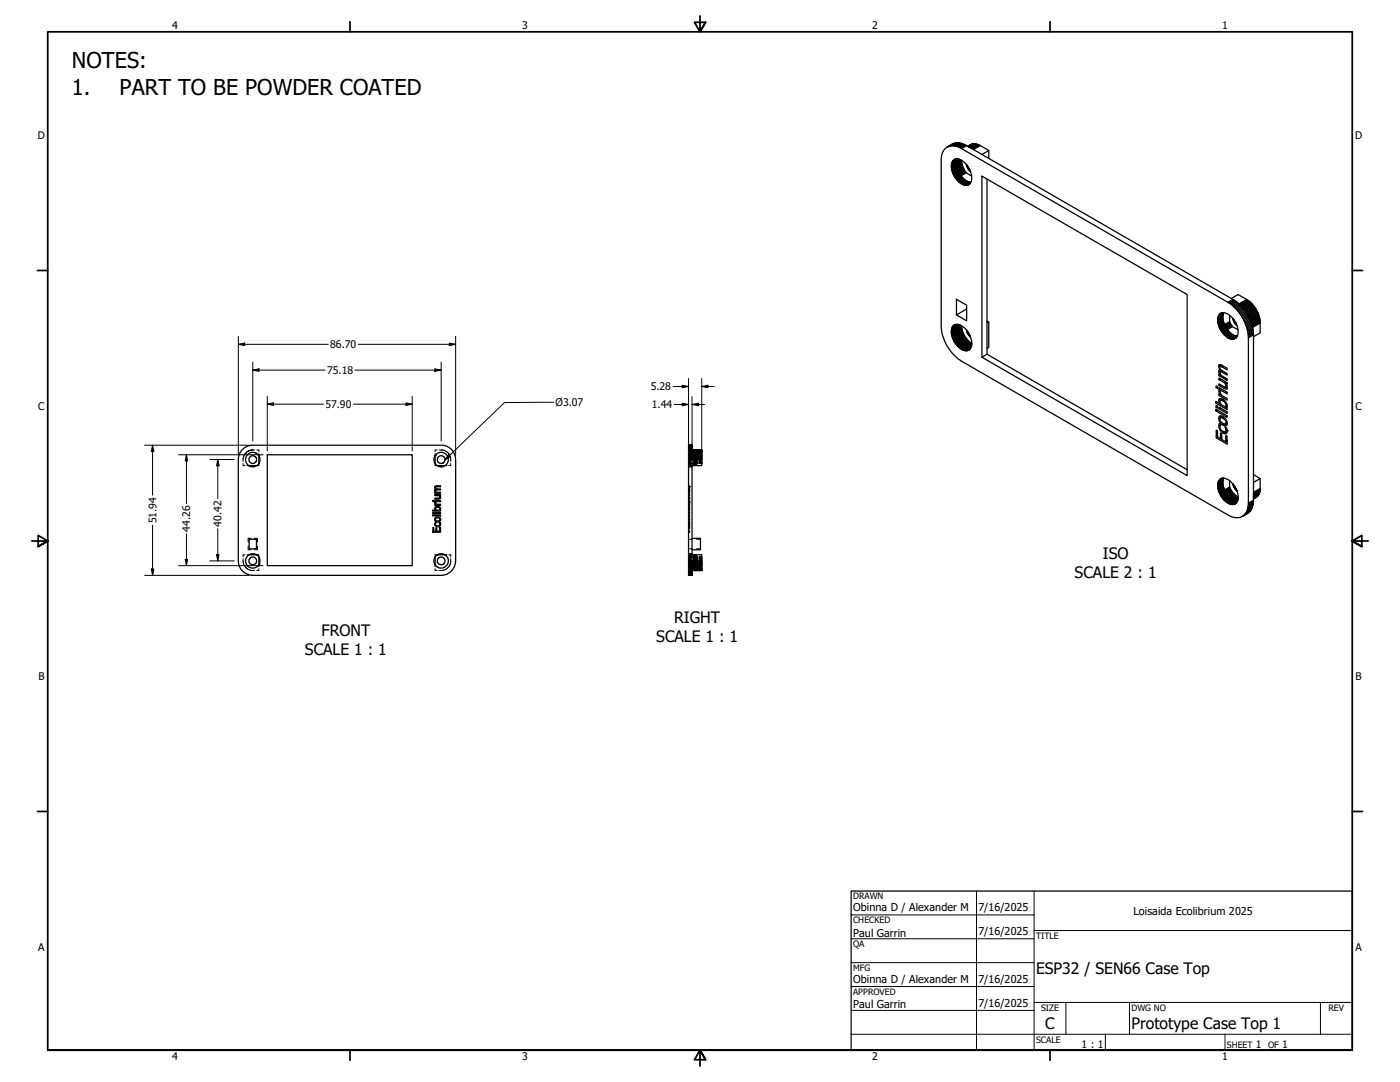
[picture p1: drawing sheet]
<svg xmlns="http://www.w3.org/2000/svg" width="559mm" height="432mm" viewBox="0 0 559 432" stroke-linecap="round" stroke-linejoin="round" font-family="sans-serif">
<!-- layer: Hidden (ANSI) -->
<g fill="#000">
<circle cx="100.6" cy="179.6" r=".19"/>
<circle cx="97.7" cy="181.2" r=".19"/>
<circle cx="97.9" cy="181" r=".19"/>
<circle cx="98" cy="180.9" r=".19"/>
<circle cx="99.3" cy="185.8" r=".19"/>
<circle cx="102.5" cy="185.8" r=".19"/>
<circle cx="103.3" cy="181.8" r=".19"/>
<circle cx="103.3" cy="185" r=".19"/>
<circle cx="103.3" cy="181.9" r=".19"/>
<circle cx="173.7" cy="181.8" r=".19"/>
<circle cx="173.7" cy="185" r=".19"/>
<circle cx="173.7" cy="181.9" r=".19"/>
<circle cx="177.7" cy="185.8" r=".19"/>
<circle cx="275.3" cy="194.2" r=".19"/>
<circle cx="277.7" cy="185.4" r=".19"/>
<circle cx="277.7" cy="182.6" r=".19"/>
<circle cx="277.7" cy="185" r=".19"/>
<circle cx="277.7" cy="183.9" r=".19"/>
<circle cx="277.7" cy="183.4" r=".19"/>
<circle cx="277.7" cy="183.3" r=".19"/>
<circle cx="277.7" cy="181.3" r=".19"/>
<circle cx="277.7" cy="181" r=".19"/>
<circle cx="277.7" cy="180.5" r=".19"/>
<circle cx="277.7" cy="185.6" r=".19"/>
<circle cx="277.7" cy="185.7" r=".19"/>
<circle cx="277.7" cy="185.2" r=".19"/>
<circle cx="277.7" cy="184.7" r=".19"/>
<circle cx="277.7" cy="183.8" r=".19"/>
<circle cx="277.7" cy="182.9" r=".19"/>
<circle cx="277.7" cy="182.7" r=".19"/>
<circle cx="277.7" cy="182.8" r=".19"/>
<circle cx="277.7" cy="182.4" r=".19"/>
<circle cx="277.7" cy="182" r=".19"/>
<circle cx="277.7" cy="181.9" r=".19"/>
<circle cx="277.7" cy="181.7" r=".19"/>
<circle cx="277.7" cy="181.5" r=".19"/>
<circle cx="277.7" cy="181.1" r=".19"/>
<circle cx="277.7" cy="180.8" r=".19"/>
<circle cx="277.7" cy="185.5" r=".19"/>
<circle cx="277.7" cy="184.5" r=".19"/>
<circle cx="277.7" cy="184.6" r=".19"/>
<circle cx="277.7" cy="183.6" r=".19"/>
<circle cx="277.7" cy="183.5" r=".19"/>
<circle cx="277.7" cy="183" r=".19"/>
<circle cx="277.7" cy="182.2" r=".19"/>
<circle cx="277.7" cy="182.1" r=".19"/>
<circle cx="277.7" cy="181.4" r=".19"/>
<circle cx="277.7" cy="180.9" r=".19"/>
<circle cx="277.7" cy="180.7" r=".19"/>
<circle cx="277.7" cy="180.6" r=".19"/>
<circle cx="277.7" cy="184.4" r=".19"/>
<circle cx="277.7" cy="183.1" r=".19"/>
<circle cx="275.3" cy="200.5" r=".19"/>
<circle cx="275.3" cy="204.9" r=".19"/>
<circle cx="275.3" cy="200.2" r=".19"/>
<circle cx="275.3" cy="204.5" r=".19"/>
<circle cx="99.3" cy="221.5" r=".19"/>
<circle cx="99.3" cy="221.4" r=".19"/>
<circle cx="102.4" cy="221.4" r=".19"/>
<circle cx="102.5" cy="221.4" r=".19"/>
<circle cx="102.6" cy="221.5" r=".19"/>
<circle cx="103.3" cy="225.5" r=".19"/>
<circle cx="103.3" cy="222.3" r=".19"/>
<circle cx="103.3" cy="225.4" r=".19"/>
<circle cx="173.7" cy="225.4" r=".19"/>
<circle cx="173.7" cy="222.3" r=".19"/>
<circle cx="174.4" cy="221.5" r=".19"/>
<circle cx="174.5" cy="221.4" r=".19"/>
<circle cx="177.6" cy="221.4" r=".19"/>
<circle cx="177.7" cy="221.4" r=".19"/>
<circle cx="177.7" cy="221.5" r=".19"/>
<circle cx="277.7" cy="226.6" r=".19"/>
<circle cx="277.7" cy="226.3" r=".19"/>
<circle cx="277.7" cy="225.9" r=".19"/>
<circle cx="277.7" cy="225.3" r=".19"/>
<circle cx="277.7" cy="224.7" r=".19"/>
<circle cx="277.7" cy="224.3" r=".19"/>
<circle cx="277.7" cy="222.6" r=".19"/>
<circle cx="277.7" cy="222.3" r=".19"/>
<circle cx="277.7" cy="226.7" r=".19"/>
<circle cx="277.7" cy="226.4" r=".19"/>
<circle cx="277.7" cy="226.2" r=".19"/>
<circle cx="277.7" cy="225.7" r=".19"/>
<circle cx="277.7" cy="225.4" r=".19"/>
<circle cx="277.7" cy="224.9" r=".19"/>
<circle cx="277.7" cy="224.6" r=".19"/>
<circle cx="277.7" cy="223.1" r=".19"/>
<circle cx="277.7" cy="222.8" r=".19"/>
<circle cx="277.7" cy="222.4" r=".19"/>
<circle cx="277.7" cy="222.2" r=".19"/>
<circle cx="277.7" cy="221.8" r=".19"/>
<circle cx="277.7" cy="221.9" r=".19"/>
<circle cx="277.7" cy="221.7" r=".19"/>
<circle cx="277.7" cy="221.4" r=".19"/>
<circle cx="277.7" cy="221.5" r=".19"/>
<circle cx="277.7" cy="226.5" r=".19"/>
<circle cx="277.7" cy="226.1" r=".19"/>
<circle cx="277.7" cy="225.5" r=".19"/>
<circle cx="277.7" cy="225.2" r=".19"/>
<circle cx="277.7" cy="224.8" r=".19"/>
<circle cx="277.7" cy="224.5" r=".19"/>
<circle cx="277.7" cy="224.1" r=".19"/>
<circle cx="277.7" cy="222.9" r=".19"/>
<circle cx="277.7" cy="222" r=".19"/>
<circle cx="277.7" cy="221.6" r=".19"/>
<circle cx="277.7" cy="224.2" r=".19"/>
<circle cx="277.7" cy="222.1" r=".19"/>
<circle cx="277.7" cy="225.6" r=".19"/>
</g>
<g fill="none" stroke="#000" stroke-width=".4">
<path d="M99.2 180h-.1M99.3 179.9h.1M99.9 179.7l-.5 .2M101.7 179.6h-1.7M102.5 179.6h.8v.7M174.5 179.6h-.8v.7M175.3 179.6h.8M176.2 179.6h.3M176.5 179.6h.5M177 179.7l.4 .1M177.5 179.8l.1 .1M177.7 179.9v.1"/>
<path d="M177.8 180l.3 .1M97 183.2v1M97 185v.8h.8M97.1 182.7v.1M97.1 182.9h.1M97.1 183v.1M97.2 182.5v.1M97.2 182.2v.1M97.2 182.4h.1M97.3 182.1h.1M97.4 181.7l-.1 .3M97.5 181.6v.1"/>
<path d="M97.7 181.3l-.2 .2M97.8 181.2h-.1M98 180.9l-.2 .2M98.1 180.8h-.1M98.6 185.8h.7M99 180l-.9 .7M99.1 180h.1M99.3 185.7v.1M99.3 185.8v.1M102.4 185.8v.1M102.5 185.8h.2M102.6 185.7v.1"/>
<path d="M103.3 185h.1M103.3 181v.7M103.3 185v.3M103.3 185.5l-.3 .3M173.7 181v.7M173.7 185.5l.2 .3M173.7 185v.3M174.2 185.8h.3M174.4 185.7l.1 .1M174.5 185.8v.1M177.6 185.8v.1M177.7 185.7l.7 .1"/>
<path d="M178.1 180.1l.2 .2M178.4 180.3v.1M178.5 180.4l.1 .1M178.6 180.5l.2 .2M178.9 180.8h.1M179 180.9l.1 .2M179.2 181.2h.1M179.3 181.3v.1M179.4 181.4l.1 .1M179.5 181.6l.2 .5M179.7 182.2l.1 .1M179.8 182.4h.1"/>
<path d="M179.8 182.5v.1M179.8 182.7l.1 .1M179.9 182.9h.1M179.9 183v.1M179.9 183.2v1M179.9 185v.8h-.8M274.8 180.6h1M274.8 180.7h1M274.8 197.4h.2M274.8 198.8h.2M274.8 199.2h.2M274.8 197.8h.2"/>
<path d="M274.8 199.8h.2M274.8 199.7h.2M274.8 193.9h.2M274.8 194.2h.2M274.8 195.3h.2M274.8 196.8h.2M274.8 196.5h.2M274.8 195.6h.2M274.8 195.5h.2M274.8 195.1h.2M274.8 185.9h.5M274.8 186h.5"/>
<path d="M274.8 186.1h.5M274.8 186.2h.5M274.8 186.3h.5M274.8 185h1M274.8 185.7h1M274.8 185.6h1M274.8 185.5h1M274.8 185.4h1M274.8 185.2h1M274.8 184.8h1M274.8 184.7h1M274.8 184.6h1"/>
<path d="M274.8 184.5h1M274.8 184.4h1M274.8 184.3h1M274.8 184.1h1M274.8 184h1M274.8 183.9h1M274.8 183.8h1M274.8 183.6h1M274.8 183.5h1M274.8 183.3h1M274.8 183.1h1M274.8 183h1"/>
<path d="M274.8 182.9h1M274.8 182.7h1M274.8 182.6h1M274.8 182.4h1M274.8 182.3h1M274.8 182.2h1M274.8 182h1M274.8 181.9h1M274.8 181.5h1.4M274.8 181.3h1M274.8 181.2h1M274.8 181.1h1"/>
<path d="M274.8 181h1M274.8 180.9h1M274.8 180.8h1M274.8 180.5h1M275.1 199.7l.2 .1M275.1 193.9l.2 .1M275.1 196.5l.2 .1M275.1 197.4l.2 .1M275.1 198.8v.4M275.1 197.8h.2M275.1 199.8h.2M275.1 194.2h.2"/>
<path d="M275.1 195.6h.2M275.1 195.5h.2M275.3 198.2v.4M275.3 195.5v.2M275.3 195l-.2 .3M275.3 194.3v.5M275.3 194.1v.1M275.3 195.4v.1M275.3 195.8v.3M275.3 196.3v.2M275.3 196.7l-.2 .1M275.3 197.7v.3"/>
<path d="M275.3 199.8v.1M275.8 181.8h.9M275.8 181.7h-1l.5 .1M275.8 185.9h.4M275.8 186h.4M275.8 186.1h.4M275.8 186.2h.4M275.8 186.3h.4M276.2 185h1.5M276.2 180.5h1.5M276.7 185.7l1 .1M276.7 181l1 .2"/>
<path d="M276.7 180.6l1 .1M276.7 180.7h1M276.7 185.6h1M276.7 185.4h1M276.7 185.2h1M276.7 184.6h1.8M276.7 184.4h1.8M276.7 184.3h1.8M276.7 183.9h1.8M276.7 183.8h1.8M276.7 183.5h1.8M276.7 183.3h1.8"/>
<path d="M276.7 183h1.8M276.7 182.9h1.8M276.7 182.7h1.8M276.7 182.6h1.8M276.7 182.3h1.8M276.7 182.2h1.8M276.7 182h1.8M276.7 181.9h1.8M276.7 181.7h1M276.7 181.5h1M276.7 181.3h1M276.7 181.2h1"/>
<path d="M276.7 181.1h1M276.7 180.9h1M277.2 181.8h.5M277.7 185.4l-1 .1M277.7 185.2v.2M277.7 185v.2M277.7 184.5v.5M277.7 183.9v.5M277.7 182.2v.2M277.7 181.7v.4h.8M277.7 181.5v.2M277.7 181.4v.1"/>
<path d="M277.7 181.2v.1M277.7 180.7l-1 .1M277.7 182.8h.8M277.7 183.2h.8M277.7 183.5h.8M277.7 184.2h.8M277.7 184.9h.8M278.5 182.5h-.8v1.3M278.5 184.8h-1.8M278.5 184.7h-1.8M278.5 184.5h-1.8M278.5 184.1h-1.8"/>
<path d="M278.5 184h-1.8M278.5 183.6h-1.8M278.5 183.1h-1.8M278.5 182.4h-1.8M279.3 184.8h.8M279.3 184.7h.8M279.3 184.6h.8M279.3 184.5h.8M279.3 184.4h.8M279.3 184.3h.8M279.3 184.1h.8M279.3 184h.8"/>
<path d="M279.3 183.9h.8M279.3 183.8h.8M279.3 183.6h.8M279.3 183.5h.8M279.3 183.3h.8M279.3 183.1h.8M279.3 183h.8M279.3 182.9h.8M279.3 182.7h.8M279.3 182.6h.8M279.3 182.4h.8M279.3 182.3h.8"/>
<path d="M279.3 182.2h.8M279.3 182h.8M279.3 181.9h.8M279.3 182.1h.8M279.3 182.5h.8M279.3 182.8h.8M279.3 183.2h.8M279.3 184.2h.8M279.3 184.9h.8M99.1 217.9v1.5h1.2M100.3 214.8h-1.2v1.5M101.5 214.8h1.2v1.5"/>
<path d="M102.7 217.9v1.5h-1.2M274.8 200.2h.2M274.8 204.5h.2M274.8 204.9h.2M274.8 205.5h.2M274.8 205.9h.2M274.8 207.9h.2M274.8 206.7h.2M274.8 206.2h.2M274.8 208.3h.2M274.8 210.5h.2M274.8 212.4h.2"/>
<path d="M274.8 212h.2M274.8 210.6h.2M274.8 208.8h.2M274.8 208.5h.2M274.8 209.9h.2M274.8 210.2h.2M274.8 202.4h.2M274.8 202.1h.2M274.8 204h.2M274.8 203.6h.2M274.8 200.4h.2M274.8 201.7h.2"/>
<path d="M274.8 201.2h.2M274.8 200.5h.2M274.8 215.2h1.6M274.8 219h1.6M275.1 210.5l.2 .6M275.1 201.2l.2 .2M275.1 200.4l.2 .5M275.1 202.1l.2 .3M275.1 204.5l.2 .2M275.1 205.5l.2 .1M275.1 206.2v.5M275.1 208.8l.2 .1"/>
<path d="M275.1 207.9h.2M275.1 212h.2M275.1 210.6h.2M275.1 208.5h.2M275.1 209.9h.2M275.1 202.4h.2M275.1 200.5h.2M275.3 206.9v.7M275.3 209.7v.4M275.3 203.4v.3M275.3 202.7v.5M275.3 200l-.2 .2"/>
<path d="M275.3 201v.2M275.3 201.5l-.2 .2M275.3 203.8l-.2 .2M275.3 204.8l-.2 .1M275.3 205.7l-.2 .2M275.3 208l-.2 .3M275.3 208.5v.1M275.3 209v.4M275.3 210.1l-.2 .1M275.3 211.8l-.2 .6M278 215.2h1.6M278 219h1.6"/>
<path d="M97 223v1M97.1 224.5h.1M97.1 224.3v.1M97.1 224.1v.1M97.2 224.8v.1M97.2 224.6v.1M97.2 224.9v.1M97.3 225.1v.1M97.3 225.2v.2M97.4 225.4v.1M97.5 225.6l.1 .2M97.6 225.9h.1"/>
<path d="M97.7 226l.1 .1M97.8 226.1l.2 .2M97.8 221.4h-.8v.8M98 226.4h.1M98.1 226.5l.9 .7M98.6 221.4h.7M99.1 227.2l.1 .1M99.3 221.4h.1M99.3 227.3h.1M99.4 227.3l.2 .2M99.7 227.5l.9 .1M100.6 227.6h.2"/>
<path d="M100.8 227.6h.9M102.5 221.4h.2M103 221.4l.3 .3M103.3 225.4h.1M103.3 222v.3M103.3 226.9v.7h-.8M103.3 225.4v.8M173.7 222.2v.1M173.7 225.5h.1M173.7 226.9v.7h.8M173.7 222v.2M173.7 225.4v.8"/>
<path d="M173.7 222.2h.1M173.9 221.4l-.2 .3M174.2 221.4h.2M175.3 227.6h.8M176.2 227.6h.3M177.4 227.4l-.9 .2M177.6 227.3l-.1 .1M177.7 221.4h.7M177.7 227.3h.1M178.1 227.1l-.3 .2M178.3 226.9l-.2 .2M178.4 226.8v.1"/>
<path d="M178.6 226.8h-.1M178.8 226.5l-.2 .2M178.9 226.4h.1M179.1 226.1l-.1 .2M179.1 221.4h.8v.8M179.3 226l-.1 .1M179.3 225.9h.1M179.6 225.4l-.2 .4M179.7 225.1l-.1 .3M179.8 224.8v.1M179.8 224.9l-.1 .1M179.8 224.6v.1"/>
<path d="M179.9 223v1M179.9 224.1v.1M179.9 224.3v.1M179.9 224.5h-.1M274.8 222.2h2.9M274.8 225.5h1M274.8 221.4h.5M274.8 221.5h1M274.8 221h.5M274.8 221.1h.5M274.8 221.2h.5M274.8 221.3h.5"/>
<path d="M274.8 226.7h1M274.8 226.6h1M274.8 226.5h1M274.8 226.4h1M274.8 226.3h1M274.8 226.2h1M274.8 226.1h1M274.8 225.9h1M274.8 225.8h1M274.8 225.7h1.4M274.8 225.3h1M274.8 225.2h1"/>
<path d="M274.8 225h1M274.8 224.9h1M274.8 224.8h1M274.8 224.7h1M274.8 224.6h1M274.8 224.5h1M274.8 224.3h1M274.8 224.2h1M274.8 224.1h1M274.8 224h1M274.8 223.7h1M274.8 223.6h1"/>
<path d="M274.8 223.5h1M274.8 223.3h1M274.8 223.2h1M274.8 223.1h1M274.8 222.9h1M274.8 222.8h1M274.8 222.6h1M274.8 222.5h1M274.8 222.4h1M274.8 222.3h1M274.8 222h1M274.8 221.8h1"/>
<path d="M274.8 221.7h1M274.8 221.6h1M275.8 221.4h.4M275.8 221h.4M275.8 221.1h.4M275.8 221.2h.4M275.8 221.3h.4M276.2 226.7h1.5M276.2 225.4h.5M276.7 226.5l1 .1M276.7 225.7l1 .1M276.7 221.6l1 .2"/>
<path d="M276.7 225.5h1M276.7 221.5h1M276.7 226.7h1M276.7 226.6h1M276.7 226.4h1M276.7 226.3h1M276.7 226.2h1M276.7 226.1h1M276.7 225.9h1M276.7 225.8h1M276.7 225.3h1.8M276.7 225.2h1.8"/>
<path d="M276.7 224.9h1.8M276.7 224.8h1.8M276.7 224.7h1.8M276.7 224.6h1.8M276.7 224.5h1.8M276.7 224.2h1.8M276.7 224.1h1.8M276.7 223.7h1.8M276.7 223.6h1.8M276.7 223.3h1.8M276.7 223.2h1.8M276.7 223.1h1.8"/>
<path d="M276.7 222.8h1.8M276.7 222.6h1.8M276.7 222.5h1.8M276.7 222.4h1.8M276.7 222.3h1.8M276.7 222h1M276.7 221.8h1M276.7 221.7h1M277.2 225.4h.5M277.7 226.6v.1M277.7 226.1h-1M277.7 225.9v.2"/>
<path d="M277.7 225.8v.1M277.7 224.9v.6M277.7 223.8v1.1M277.7 223.1v.7M277.7 222.4v.2M277.7 222.1v.1M277.7 221.9v.1M277.7 221.5v.1M277.7 222.2v.1M277.7 222.7v.3h.8M277.7 225.6h.1M277.7 223.5h.8"/>
<path d="M277.7 223.8h.8M277.7 224h.8M277.7 224.4h.8M277.7 225.1h.8M278.5 225h-1.8M278.5 224.3h-1.8M278.5 223.9l-1.8 .1M278.5 223.4l-1.8 .1M278.5 222.9h-1.8M278.5 222.7l-1.8 .1M279.3 225.3h.8M279.3 225.2h.8"/>
<path d="M279.3 225h.8M279.3 224.9h.8M279.3 224.8h.8M279.3 224.7h.8M279.3 224.6h.8M279.3 224.5h.8M279.3 224.3h.8M279.3 224.2h.8M279.3 224.1h.8M279.3 223.9h.8M279.3 223.7h.8M279.3 223.6h.8"/>
<path d="M279.3 223.4h.8M279.3 223.3h.8M279.3 223.2h.8M279.3 223.1h.8M279.3 222.9h.8M279.3 222.8h.8M279.3 222.7h.8M279.3 222.6h.8M279.3 222.5h.8M279.3 222.4h.8M279.3 222.3h.8M279.3 223h.8"/>
<path d="M279.3 223.5h.8M279.3 223.8h.8M279.3 224h.8M279.3 224.4h.8M279.3 225.1h.8"/>
</g>
<!-- layer: Visible (ANSI) -->
<g fill="none" stroke="#000" stroke-width=".51">
<path d="M377.1 59.4a5.1 5.1 0 0 1 6.7-.1l106.3 61.3a18.1 18.1 0 0 1 8.2 14.2v66a5.1 5.1 0 0 1-4.4 5.8l-2-.3-1.8-.8-106.3-61.4a17.8 17.8 0 0 1-8.1-14.1v-66.8l.4-2.1zM380.6 57.3l-2.3 1.3M380.9 57.2l-2.1 1.2M381.1 57.1l-2 1.2M381.4 57.1l-2 1.1M381.8 57l-2.1 1.2M382.1 57l-2.1 1.2M382.4 57l-2 1.2M382.7 57l-2 1.2M383 57.1l-2 1.1M383.3 57.1l-2 1.2M383.7 57.2l-2 1.2"/>
<path d="M384 57.3l-2 1.2M384.4 57.5l-2 1.1M384.7 57.6l-2 1.1M385.1 57.7l-2 1.2M385.4 57.9l-2 1.2M385.8 58.1l106.3 61.4a18.2 18.2 0 0 1 8.2 14.1v66a5.8 5.8 0 0 1-2.4 5.3l-2 1.2M385.8 58.1a5.8 5.8 0 0 0-5.8-.6l-2 1.2M385.8 58.1l-2 1.2M386.3 58.4l1.1-.7a4.1 4.1 0 0 1 3.9 .4l3.4 2v3.1M388 57.5l-1.7 .9 1.5-.8M388.2 57.5l-1.9 .9 1.3-.7M388.4 57.4l-1.9 1.1"/>
<path d="M388.6 57.4l-2 1.1M388.7 57.4l-2 1.2M388.9 57.4l-2.1 1.3M389.2 57.4l-2.3 1.3M389.4 57.4l-2.4 1.4M389.6 57.5l-2.4 1.4M389.8 57.5l-2.5 1.5M390.1 57.6l-2.6 1.5M390.3 57.7l-2.6 1.5M390.5 57.8l-2.6 1.5M390.8 57.8l-2.7 1.6M391 58l-2.7 1.6"/>
<path d="M391.3 58.1l-2.7 1.6M379.7 66.4l4.1-2.4 .4 2.2 1.1 2.3 2.5 1.7M380.4 64.1a3.7 3.7 0 0 1 5.1 1.3l1.8 3 .6 3a2.55 2.55 0 0 1-1.8 2.5 2.55 2.55 0 0 1-2.8-.9l-1.9-1.8-1.2-2.2-.5-3.3zM381.1 63.6l-.3 .2M381.2 63.6l-.5 .3M381.3 63.6l-.7 .3M381.4 63.5l-1 .6M381.6 63.4l-1.2 .8M381.8 63.4l-1.6 .9M381.9 63.4l-1.7 1.1M382.1 63.4l-2 1.2M382.2 63.4l-2.2 1.3"/>
<path d="M382.4 63.5l-2.4 1.4M382.6 63.5l-2.7 1.5M382.7 63.6l-2.8 1.6M382.9 63.6l-3.1 1.8M383.1 63.6l-3.3 1.9M383.3 63.8l-3.6 1.9M383.4 63.8l-3.7 2.1M383.6 63.9l-3.9 2.3M383.6 70.2h.1M383.8 70.4l-.1-.2-2.1 1.2M383.8 64.2l-4.1 2.3M383.8 64.4l-4.1 2.3"/>
<path d="M383.9 64.6l-4.2 2.4M383.9 64.8l-4.1 2.4M383.9 70.6l-.1-.2-2 1.2M383.9 65.1l-4.1 2.3M383.9 65.3l-4 2.3M384 65.5l-4.1 2.4M384 65.7l-4 2.4M384.1 70.8l-.2-.2-2 1.2M384.1 66l-4.1 2.3M384.2 66.2l-4.1 2.4M384.2 66.4l-4 2.4M384.3 71l-.2-.2-2 1.1"/>
<path d="M384.4 66.7l-4.2 2.3M384.4 71.1l-2.2 1M384.4 66.9l-4 2.3M384.6 67.1l-4.2 2.4M384.6 71.3l-.2-.2-2 1.2M384.6 67.3l-4 2.4M384.7 71.4l-2.1 1.1M384.7 67.6l-4 2.3M384.9 67.8l-4.1 2.4M384.9 71.6l-.2-.2-2 1.2M385 68l-4.1 2.4M385.1 71.8l-2.2 1"/>
<path d="M385.1 68.2l-4 2.3M385.3 68.5l-4.1 2.3M385.3 71.9l-2.2 1M385.4 68.6l-4.1 2.4M385.4 72l-2.1 1M385.5 68.8l-4.1 2.4 2.2-1M385.6 72.1l-2.2 1.1M385.6 69l-2 1.2M385.8 65.8l.6 1.6 .9 1.1M385.8 72.2l-2.2 1.1M385.9 65.8l-.1 .1M386 66h-.2"/>
<path d="M386 72.3l-2.2 1.1M386 66l-.1 .2M386.1 66.2l-.2 .1M386.1 66.2l-.1 .3 .3-.1M386.2 72.4l-2.2 1.1M386.3 72.5l-2.1 1.1M386.3 66.5l-.3 .1M386.4 66.5l-.3 .2M386.5 66.7l-.4 .2M386.5 72.6l-2.2 1.1M386.5 66.8l-.3 .2M386.6 66.9l-.3 .2"/>
<path d="M386.7 67.1l-.4 .1M386.7 72.6l-2.2 1.1M386.7 67.1l-.3 .3M386.8 67.2l-.3 .2M386.8 67.4l-.3 .2M386.9 72.6l-2.2 1.2M386.9 73.5l-.5 .3M386.9 67.5l-.2 .2M387 67.6l-.3 .2M387 72.7l-2.1 1.2M387 73.4l-.7 .5M387 67.8l-.2 .1"/>
<path d="M387.1 67.9l-.3 .1M387.2 73.3l-1.1 .6M387.2 67.9l-.2 .2M387.2 72.8l-2.2 1.1M387.2 73.2l-1.2 .7M387.2 68.2l-.1 .1M387.2 68.1l-.2 .1M387.3 68.5h.1M387.3 68.3l-.1 .1M387.3 73.1l-1.5 .8M387.4 72.8l-2.2 1.1M387.4 73l-1.7 1"/>
<path d="M387.5 72.8l-2.1 1.1M387.5 72.8l-2 1.2M391.9 70.3l81.9 47.2v72.3l-81.9-47.2zM394 71.4v70M394.7 60.1l-2.8 1.6M381.8 119.4l4 2.4v6.2l-4-2.3zM491.5 119.1l2.7-1.6 3.4 2M492.1 119.5l-2 1.1M492.5 119.7l-2 1.2M492.9 120l-2 1.1M497.6 119.5l.2 .1-3.1 1.8M497.6 119.5l-3.1 1.8"/>
<path d="M497.8 119.6l.2 .2-5.1 3.1M498 119.8l.3 .2-3.3 1.8M498.3 120l.2 .1-3.2 1.9M379.7 132.3l4.1-2.3 .4 2.5 .8 1.5 1.1 1.6 1.8 1.4-4.1 2.4M380.2 130.3a3.1 3.1 0 0 1 4.8 .6l2.2 3 .7 2.5a2.57 2.57 0 0 1-3 3.4l-1.3-.5-1.4-1.1-1.8-2.8-.7-2.4 .1-1.6zM381.1 129.7l-.3 .1M381.2 129.6l-.5 .3M381.3 129.5l-.7 .5M381.4 129.5l-1 .6M381.6 129.5l-1.2 .7M381.8 129.5l-1.6 .8M381.9 129.5l-1.7 .9"/>
<path d="M382.1 129.5l-2 1.1M382.2 129.5l-2.2 1.2M382.4 129.5l-2.4 1.4M382.6 129.5l-2.7 1.6M382.7 129.5l-2.8 1.7M382.9 129.6l-3.1 1.8M383.1 129.7l-3.3 1.9M383.3 129.7l-3.6 2.1M383.4 129.8l-3.7 2.2M383.6 129.9l-3.9 2.2M383.8 130.2l-4.1 2.4M383.8 130.4l-4.1 2.4"/>
<path d="M383.9 130.6l-4.2 2.4M383.9 130.9l-4.1 2.3M383.9 131.1l-4.1 2.3M383.9 131.3l-4 2.4M384 131.5l-4.1 2.4M384 131.8l-4 2.3M384.1 132l-4.1 2.3M384.2 132.2l-4.1 2.4M384.2 132.5l-4 2.3M384.4 132.7l-4.2 2.3M384.4 132.9l-4 2.4M384.6 133.1l-4.2 2.3"/>
<path d="M384.6 133.3l-4 2.4M384.7 133.6l-4 2.4M384.9 133.8l-4.1 2.3M385 134l-4.1 2.4M385.1 134.2l-4 2.4M385.3 134.4l-4.1 2.4M385.4 134.7l-4.1 2.3M385.5 134.9l-4.1 2.3M385.7 135.1l-4.1 2.3M385.8 131.8l.7 1.8 .8 .9M385.8 135.3l-4 2.3M385.8 123.3l-4 2.4"/>
<path d="M385.8 131.9h.1M386 132h-.2M386 135.4l-4.1 2.4M386 132.1h-.1M386.1 132.1l-.2 .2M386.1 135.6l-4 2.4M386.1 132.3l-.1 .1M386.3 132.4l-.3 .1M386.3 135.8l-4.1 2.4M386.3 132.5l-.3 .2M386.4 132.6l-.3 .2M386.5 136l-4.1 2.3"/>
<path d="M386.5 132.7l-.4 .2M386.6 132.9l-.4 .1M386.7 136.1l-4.1 2.4M386.7 133l-.4 .2M386.7 133.2l-.3 .1M386.8 139.6l-.3 .2M386.8 133.3l-.3 .2M386.8 136.3l-4.1 2.3M386.8 133.4l-.3 .2M386.9 139.5l-.5 .3M386.9 133.5l-.2 .2M387 136.5l-4.1 2.3"/>
<path d="M387 133.6l-.3 .2M387 139.4l-.7 .5M387 133.7l-.2 .2M387.1 133.9l-.3 .1M387.2 136.6l-4.1 2.3M387.2 139.3l-1.1 .6M387.2 134l-.2 .1M387.2 139.2l-1.2 .8M387.2 134.2l-.1 .1M387.2 134.1l-.2 .1M387.3 134.3v.1M387.3 136.7l-4 2.4"/>
<path d="M387.3 139.1l-1.5 .9M387.4 138.9l-1.7 1.1M387.5 138.8l-2 1.2M387.5 136.8l-4.1 2.4M387.5 138.7l-2.1 1.3M387.6 138.5l-2.4 1.5M387.7 137l-4.1 2.3M387.7 138.4l-2.7 1.5M387.7 138.2l-2.8 1.6M387.8 137.9l-3.3 1.9M387.8 138l-3.1 1.8M387.9 137.3l-3.9 2.2"/>
<path d="M387.9 137.5l-3.7 2.1M387.9 137.7l-3.6 2M394 128l.7 .5v10.1l-.7 .4M394.7 128.5l-.7 .3M486.7 125.5a3.5 3.5 0 0 1 5 1.1l1.8 2.7 .7 2.9a2.59 2.59 0 0 1-1.4 3 2.59 2.59 0 0 1-3.2-.8l-2-2-1.1-2.2-.5-2.9zM487.4 125l-.3 .2M487.5 125l-.5 .3M487.6 124.9l-.7 .4M487.8 124.8l-1 .7 1-.6M487.9 124.8l-1.2 .7M488.1 126.7l-2.1 1M488.1 126.6l-2.1 .9"/>
<path d="M488.1 126.4v-.2l-2.1 1.1M488.1 124.8l-1.5 .9M488.1 127.4l-2 .9M488.1 127.2l-2.1 .9M488.1 127v-.3l-2.1 1.3M488.1 126.2l-2 .9M488.1 126l-2 .9M488.1 125.8l.1-.2-2 1.1M488.2 127.8l-2 1M488.2 127.6l-.1-.2-2 1.2M488.2 125.6l-2 1M488.2 125.4l.1-.2-2.1 1.2"/>
<path d="M488.3 128.1l-.1-.3-2 1.2M488.3 125.2l-2 1M488.3 124.8l-1.8 1M488.3 128.3v-.2l-2.1 1.1M488.3 125.1l.1-.2-2.1 1.2M488.4 128.5l-.1-.2-2 1.2M488.4 124.8l-2 1.2M488.4 128.8v-.3l-2.1 1.2M488.4 124.8v.1M488.6 129l-.2-.2-2 1.1M488.6 129.2v-.2l-2.1 1.2M488.7 129.5l-.1-.3-2 1.2"/>
<path d="M489.9 131.5l.1 .1M490.1 131.8l-.1-.2-2.1 1.2M490.3 132l-.2-.2-2 1.2M490.4 132.1l-2.1 1.1M490.6 132.3l-.2-.2-2 1.2M490.7 132.5l-.1-.2-2 1.2M490.8 125.9v2.5l.5 1 .6 1 2.3 1.2M490.8 128.4l-4.1 2.2M490.9 128.5l-4.1 2.4M490.9 132.7l-.2-.2-2 1.2M491 128.7l-4.1 2.4M491 129l-4 2.3"/>
<path d="M491.1 132.8l-2.2 1.1M491.2 129.2l-4.1 2.3M491.3 133l-2.2 1M491.3 129.4l-4.1 2.4M491.4 133.2l-.1-.2-2.1 1.2M491.4 129.6l-4 2.4M491.5 135.3l2.2-1.1-1.9 1.1M491.6 129.8l-4.1 2.3M491.6 133.3l-2.2 1M491.7 130l-4.1 2.4M491.8 133.4l-2.2 1M491.9 130.2l-4.1 2.4 2.1-1.1"/>
<path d="M491.9 130.4l-2 1.1M492 133.5l-2.2 1.1M492.1 127.1l.5 1.4 1.1 1.4M492.1 133.6l-2.1 1.1M492.1 127.1v.1M492.2 127.3h-.1M492.3 127.3l-.2 .1M492.3 133.7l-2.2 1.1M492.3 127.4l-.1 .1M492.4 127.5l-.2 .1M492.5 133.8l-2.2 1.1M492.5 127.6l-.2 .2"/>
<path d="M492.6 127.8l-.3 .1M492.6 127.8l-.2 .2M492.7 133.9l-2.2 1.1M492.7 128l-.3 .1M492.8 128.1l-.4 .2M492.9 133.9l-2.2 1.2M492.9 128.2l-.4 .2M493 128.3l-.4 .2M493 134l-2.2 1.1M493 128.4l-.4 .2M493.1 128.5l-.4 .2M493.1 135l-.2 .1"/>
<path d="M493.1 128.7l-.3 .1M493.2 134l-2.2 1.2M493.2 134.9l-.4 .3M493.2 128.8l-.3 .2M493.2 120.2l-2 1.1M493.3 128.9l-.3 .2M493.3 134.8l-.7 .5M493.3 129l-.3 .2M493.4 134.1l-2.2 1.2M493.4 129.2l-.2 .1M493.4 129.1l-.3 .2M493.5 134.7l-1.1 .6"/>
<path d="M493.5 129.7h.1M493.5 129.3l-.2 .2M493.5 134.1l-2.1 1.2M493.5 134.6l-1.2 .7M493.5 129.5h-.2M493.6 120.5l-2 1.1M493.6 134.5l-1.5 .8M493.6 129.8v.1M493.7 134.4l-1.7 .9M493.8 134.2l-2.1 1.1M493.9 120.7l-2 1.2M494.3 121l-2 1.2"/>
<path d="M494.6 121.3l-2 1.2M495.3 122l-2.1 1.2M495.6 122.4l-2 1.2M495.9 122.7l-2 1.2M496.5 123.5l-2 1.2M497.1 124.3l-2.1 1.2M497.6 125.2l-2 1.1M498.2 126l-2.1 1.2M498.4 126.5l-2 1.1M498.5 120.1l.2 .2-3.2 1.9M498.6 126.9l-2 1.2M498.7 120.3l.3 .2-3.3 1.9"/>
<path d="M499 120.5l.2 .2-3.3 2M499 127.8l-2 1.2M499.2 120.7l.2 .3-3.3 1.9M499.2 128.3l-2.1 1.2M499.4 128.7l-2.1 1.2M499.4 121l.3 .2-5.5 3.1M499.6 129.2l-2.1 1.2M499.7 121.2l.2 .2-3.5 2M499.8 130.1l-2 1.2M499.9 121.4l.2 .3-3.5 1.9M499.9 130.6l-2 1.2M500 131l-2 1.2"/>
<path d="M500.1 121.7l.2 .2-5.5 3.2M500.1 131.4l-2 1.3M500.2 131.9l-2 1.2M500.3 132.8l-2.1 1.1M500.3 132.3l-2.1 1.2M500.3 121.9l.2 .3-3.5 1.9M500.3 133.6l-2 1.2M500.3 133.2l-2 1.2M500.5 122.2l.2 .2-3.5 2.1M500.7 122.4l.2 .3-5.5 3.2M500.9 122.7l.2 .3-3.5 2M501.1 123l.2 .3-3.6 2"/>
<path d="M501.3 123.3l.1 .3-5.5 3.1M501.4 123.6l.2 .2-3.5 2.1M501.6 123.8l.1 .3-3.5 2.1M501.7 124.1l.2 .4-3.5 1.9M501.9 124.5l.1 .2-3.5 2M502 124.7l.2 .3-3.5 2.1M502.2 125l.1 .3-5.5 3.2M502.3 125.3l.1 .4-3.5 1.9M502.4 125.7l.1 .3-3.5 2M502.5 126l.1 .2-3.4 2M502.6 126.2l.1 .4-3.4 1.9M502.7 126.6l.1 .3-3.4 1.9"/>
<path d="M502.8 126.9l.1 .3-3.4 1.9M502.9 127.2v.2l-3.3 1.9M502.9 127.4v.4l-5.3 3M502.9 127.8l.1 .3-3.3 1.8M503 128.1v.2l-3.2 1.9M503 128.3v.4l-3.1 1.7M503 128.7v.2l-3.1 1.8M503 128.9v3.9l-2.7 1.6M391.9 142.6l2.1-1.2 79.8 46.1M486 154.4l-.6 .3v-.7l.6 .3v.8l-.6-.4M486.5 151.5l2.4 1.4 .6-.3M486.5 157.2l.7 .2-.7 .4z"/>
<path d="M486.9 149.5l-.4-.2v.6l.7-.4M487 157.4l-.5-1.6 .6 .3 .4 1.6 2.3 1.3v.6l-3.3-1.8M487 147.6l-.5 .1-.1 .6 .5 1.2M487 151.2l-.5 .3v-.6l3.3 1.8v.7l-.4-.2 .4-.2M487 155l-.5 .3v-.6l3.3 1.8v.7l-3.3-1.9M487.1 149.4l-.2 .1M487.2 146.2l2.6 1.4v-.7l-3.1-1.4-.3 .6 .6 1.5M487.2 148.3l-.3 .4 .5 1.1 2.4 1.4v.6l-3.3-1.9M487.2 146.2l-.3 .4 .5 1.1 2.4 1.3v.7l-2.6-1.4M487.2 146.2l.6-.4-.8 .4M487.2 159v.7M487.2 145.5v.6"/>
<path d="M487.2 147.4v.9M487.2 157.4h.1M487.2 147.4l-.2 .2M487.8 148l-.6 .3M487.8 147.9l-.8 .4M488 159.3l-.9 .5M488.9 152.9l.4 1.2-.2 .4-2.6-1.3v.6l.5-.3M489.4 153.2a1.61 1.61 0 0 1 .2 2l-1-.2-2.1-1.2M489.8 154.1l-.6 .4 .6 .3M96.6 179.5a5.7 5.7 0 0 1 4.3-1.8h75.2a5.7 5.7 0 0 1 5.8 5.7v40.4a5.9 5.9 0 0 1-5.8 5.8h-75.2a5.9 5.9 0 0 1-5.8-5.8v-40.4a6.1 6.1 0 0 1 1.5-3.9zM274.8 177.7v51.9h1.4v-51.9M274.8 177.7h1.4"/>
<path d="M274.8 179.5h1.4M274.8 179.3h1.4M274.8 179.1h1.4M274.8 179h1.4M274.8 178.8h1.4M274.8 178.7h1.4M274.8 178.6h1.4M274.8 178.4h1.4M274.8 178.3h1.4M274.8 178.2h1.4M274.8 178h1.4M274.8 177.9h1.4"/>
<path d="M274.8 177.8h1.4M276.2 179.6h3.9zM280.1 179.6l-5.3 .1M280.1 179.7l-3.9 .1h3.9M280.1 179.8h-3.9M280.1 179.8l-5.3 .1M280.1 179.9l-3.9 .1M485.3 160.8l4.5 2.6-.2-.6a2.95 2.95 0 0 0-2.7-3.8 1.45 1.45 0 0 0 0 2.2M485.4 161.8l.6 .4-.6 .4zM485.5 174.8l4.3 2.4v-3.1l-.5-.3v2.5l.5-.3M485.8 163.6l-.5 .4v-.7l4.5 2.6v.7l-4.5-2.6M485.8 160.5l-.5 .3v-.6l1.6 1"/>
<path d="M486 162.1v.8l-.6-.3M486 174.4l-.5 .4v-3.2l.5 .4v2.4l1.1 .7M486.9 166a2.7 2.7 0 0 1 2.5 3.9 2.7 2.7 0 0 1-2.5-3.9zM487 162.8l-.5 .3v-.6l3.3 1.8v.7l-3.3-1.9M487 161l.2 .2M487.1 161l-.2 .2M487.2 166.7a1.82 1.82 0 0 1 1.9 2.5 1.82 1.82 0 0 1-1.9-2.5zM487.2 169.4v.3M487.2 165.9l-.1 .8 1-.5M487.3 175l.3 .2M487.6 174.8l-.5 .3v-2.3l.5 .3v2.3l1.7 .9M488.9 172.4l.8 .3"/>
<path d="M488.9 169.2l.9 .3M488.9 170.4a1.35 1.35 0 0 1 .1 1.9 1.85 1.85 0 0 1-1.8-.9 1.85 1.85 0 0 1 .1-2l-.6-.3a2.98 2.98 0 0 0 2.7 3.9 1.66 1.66 0 0 0-.5-2.6h.1M489.3 162.4l.4 .2M489.4 176.2l.4 .2M489.8 162.1l-.7 .4-1.8-1.1-.3-1.6a1.98 1.98 0 0 1 2.1 2.7M489.8 168.8l-.7 .4M489.8 171.9l-.7 .4M99.3 185.8h3.2M103.3 181.8v3.2M106.7 181.5h57.8v44.2h-57.8zM172.7 199.7h.5v.5h-.5zM173.5 197.4h2.3v.4h-.2l.3 .7-.2 .5-2.2 .2v-.4h1.6l.4-.4-.2-.6h-1.8z"/>
<path d="M173.5 199.8h2.3v.4h-2.3zM173.7 194.1l2.1-.2v.3l-1.9 .2 .2 .7h1.7v.4l-1.8 .1 .1 .9h1.7v.3h-2.3v-.3h.3a.7 .7 0 0 1 .1-1.2l-.4-.7zM173.7 181.8v3.2M174.5 185.8h3.2M274.8 181.7h1.4M274.8 181.4h1.4M274.8 180.3h1.4M274.8 180.1h1.4M276.2 180.1h3.9l-3.9 .2M276.2 180.3l3.9 .2h-5.3M280.1 180l-3.9 .1M280.1 180.5l-3.9 .1"/>
<path d="M280.1 180.6l-5.3 .1M280.1 180.7l-3.9 .1M280.1 180.8l-3.9 .1M280.1 180.9l-5.3 .1M280.1 181l-5.3 .2M280.1 181.2l-3.9 .2M280.1 181.4l-3.9 .1M280.1 181.5l-3.9 .1M280.1 181.6l-3.9 .2M280.1 181.8l-5.3 .1M280.1 181.9l-3.9 .2M280.1 182.1l-5.3 .1"/>
<path d="M280.1 182.2l-5.3 .2M280.1 182.4l-5.3 .2M280.1 182.6l-3.9 .2M280.1 182.8l-5.3 .1M280.1 182.9l-5.3 .2M280.1 183.1l-3.9 .2M280.1 183.3l-5.3 .1M280.1 183.4v2.4h-3.9M486.7 191.6a3.3 3.3 0 0 1 4.8 .9l1.6 2.1 .9 2.3 .2 1.3a2.55 2.55 0 0 1-1.3 3 2.55 2.55 0 0 1-3.1-.6l-1.7-1.6-1.6-2.8-.5-2.8zM486.8 191.5l1-.6-1 .6M487.4 191l-.3 .2M487.5 190.9l-.5 .4"/>
<path d="M487.6 190.9l-.7 .5M487.9 190.9l-1.2 .7M488.1 192.8v-.3l-2.1 1.2M488.1 192.5l-2.1 1M488.1 192.3v-.1l-2.1 1.2M488.1 190.8l-1.5 .9M488.1 193.4v-.2l-2 1.2M488.1 193.2l-2.1 1M488.1 193v-.2l-2.1 1.1M488.1 192.2l-2 1M488.1 192l-2 1M488.1 191.8l.1-.2-2 1.2"/>
<path d="M488.2 193.9v-.3l-2 1.2M488.2 193.6l-.1-.2-2 1.2M488.2 191.6l-2 1M488.2 191.5l.1-.2-2.1 1.1M488.3 194.1l-.1-.2-2 1.1M488.3 191.3v-.2l-2 1.2M488.3 190.8l-1.8 1M488.3 194.3v-.2l-2.1 1.2M488.3 191.1l-2 1M488.4 194.6l-.1-.3-2 1.2M488.4 190.8l-2 1.2M488.4 194.8v-.2l-2.1 1.1"/>
<path d="M488.4 190.8v.1M488.6 195l-.2-.2-2 1.2M488.6 195.2v-.2l-2.1 1.2M488.7 195.5l-.1-.3-2 1.2M490.8 191.8v2.6l.4 .8 .9 1.5 2.1 1.7-4.1 2.4M490.8 194.4l-4.1 2.3M490.9 194.5l-4.1 2.3M491 194.8l-4.1 2.3M491 194.9l-4 2.4M491.2 195.2l-4.1 2.3M491.3 195.4l-4.1 2.3M491.4 195.6l-4 2.4"/>
<path d="M491.6 195.8l-4.1 2.4M491.7 196l-4.1 2.4M491.9 196.2l-4.1 2.4M492 196.5l-4.1 2.3M492.1 193.1l.6 1.7 1 1.1M492.1 193.2v.1M492.1 196.7l-4 2.3M492.3 193.4h-.2M492.3 196.8l-4 2.4M492.3 193.4l-.1 .1M492.4 197l-4 2.4M492.4 193.5l-.2 .2"/>
<path d="M492.5 193.7l-.2 .1M492.6 193.7l-.3 .2M492.6 197.2l-4 2.3M492.6 193.9l-.2 .2 .3-.1M492.8 194.1l-.4 .1M492.8 197.4l-4.1 2.3M492.9 194.2l-.4 .2M493 197.5l-4.1 2.4M493 194.3l-.4 .2M493 194.4l-.4 .2M493.1 194.6l-.4 .2M493.1 197.7l-4 2.3"/>
<path d="M493.1 194.7l-.3 .2M493.2 194.8l-.3 .1M493.3 194.9l-.3 .2M493.3 197.8l-4.1 2.4M493.3 195l-.3 .2M493.4 195.3l-.2 .1M493.4 195.1l-.3 .2M493.5 198l-4.1 2.3M493.5 195.4l-.2 .1M493.5 195.5l-.2 .1M493.6 195.7l-.1 .1M493.6 195.6h-.1"/>
<path d="M493.6 198.1l-4 2.4M493.8 198.2l-4 2.4M494 199.9l-2.5 1.4M494 198.3l-4 2.4M494 199.6l-2.8 1.6M494 199.8l-2.6 1.5M494.1 199.4l-3.1 1.8M494.2 198.6l-3.9 2.3M494.2 198.8l-3.7 2.2M494.2 199l-3.5 2M494.2 199.2l-3.4 1.9M500.3 189.4l2.7 1.6v3.9a3.6 3.6 0 0 1-1.6 3.5l-1.1 .7"/>
<path d="M500.3 199.6l-2 1.2M501.7 198.2l-1.4 .9 1.3-.8M502 197.9l-1.7 1 1.6-.8M502.2 197.8l-1.9 1.1M502.3 197.6l-2 1.2M502.4 197.5l-2.1 1.2M502.5 197.3l-2.2 1.3M502.6 197.1l-2.3 1.3M502.7 196.8l-2.4 1.4M502.8 196.7l-2.5 1.4M502.9 196.2l-2.6 1.5M502.9 196.4l-2.6 1.5"/>
<path d="M502.9 196l-2.6 1.5M503 194.9l-2.7 1.6M503 195.2l-2.7 1.5M503 195.5l-2.7 1.5M503 195.7l-2.7 1.5M503 191l-2.7 1.5M99.4 215.2h3v3.8h-3zM172.7 205.5h3.1v.4h-3.1zM172.7 204.5h.5v.4h-.5zM172.8 210.5h.3v1.5h.9v-1.4h.3v1.4h1.2v-1.5h.3v1.9h-3zM173.5 204.5h2.3v.4h-2.3zM173.5 200.4h.4l.3 .8h1.6v.5h-2.3v-.5h.4z"/>
<path d="M173.7 208.5h.4a.79 .79 0 0 0 0 1.1 .79 .79 0 0 0 1.1 0 .79 .79 0 0 0 .1-1.1h.4a1.18 1.18 0 0 1-1 1.8 1.18 1.18 0 0 1-1-1.8zM173.8 202.2l.3-.1a1.12 1.12 0 0 1 1.4 .2 1.12 1.12 0 0 1 .2 1.3l.1 .4h-3.1v-.4h1.1a.86 .86 0 0 1 0-1.4zM173.9 202.8a.87 .87 0 0 1 1.1-.3 .87 .87 0 0 1 .4 1.1h-1.3zM174 206.8l1.1-.1 .4 .3a.83 .83 0 0 1-.8 .9 .83 .83 0 0 1-.8-.9zM276.2 214.8h3.4v4.6h-3.4M493.1 201l-.2 .2M493.2 200.9l-.4 .3M493.3 200.9l-.7 .3M493.5 200.7l-1.1 .6M493.5 200.6l-1.2 .7M493.6 200.5l-1.5 .9M493.7 200.3l-1.7 1.1"/>
<path d="M493.8 200.2l-2 1.2M493.9 200.1l-2.2 1.3M498.2 204.7l-2.1 1.2M498.6 204.3l-2.2 1.4M498.9 204.2l-2.1 1.2M499 204l-2 1.1M499.2 203.7l-2.1 1.2M499.4 203.5l-2.1 1.1M499.6 203.1l-2.1 1.2M499.7 202.9l-2.1 1.1M499.8 202.6l-2 1.1M499.9 202.2l-2 1.2"/>
<path d="M500 201.9l-2 1.2M500.1 201.5l-2 1.2M500.2 201.2l-2 1.2M500.3 200.8l-2.1 1.2M500.3 200.4l-2.1 1.2M500.3 200l-2 1.2M99.3 221.4h3.2M103.3 222.2v3.2M173.7 222.2v3.2M174.5 221.4h3.2M274.8 229.6h1.4h-1.4M274.8 229.4h1.4h-1.4"/>
<path d="M274.8 223.8h5.3M274.8 224.1l5.3 .1M274.8 224.3h5.3M274.8 224.6l5.3 .1M274.8 224.9h5.3M274.8 225.3h5.3M274.8 226.1h5.3M274.8 226.7l5.3 .1M274.8 229.5h1.4M274.8 229.3h1.4M274.8 229.2h1.4M274.8 229h1.4"/>
<path d="M274.8 228.9h1.4M274.8 228.8h1.4M274.8 228.7h1.4M274.8 228.5h1.4M274.8 228.4h1.4M274.8 228.2h1.4M274.8 228.1h1.4M274.8 227.9h1.4M274.8 227.7h1.4M274.8 227.5h1.4M274.8 226.5h1.4M274.8 225.8h1.4"/>
<path d="M274.8 225.6h1.4M274.8 225.1h1.4M276.2 221.4h3.9v6.2M276.2 227.5h3.9h-3.9M276.2 227.6h3.9h-3.9M276.2 227.6h3.9zM276.2 224h3.9M276.2 224.5h3.9M276.2 225h3.9M276.2 225.2h3.9M276.2 225.4h3.9M276.2 225.6h3.9"/>
<path d="M276.2 225.7h3.9M276.2 225.9h3.9M276.2 226.3h3.9M276.2 226.4h3.9M276.2 226.6h3.9M276.2 227.4h3.9M280.1 226.2l-5.3 .1M280.1 226.9h-5.3M280.1 227.1h-5.3M280.1 227.3h-5.3"/>
<circle cx="100.9" cy="183.4" r="1.53"/>
<circle cx="100.9" cy="183.4" r="2.88"/>
<circle cx="176.1" cy="183.4" r="2.87"/>
<circle cx="176.1" cy="183.4" r="1.53"/>
<circle cx="174.7" cy="207.3" r="1.16"/>
<circle cx="100.9" cy="223.9" r="2.89"/>
<circle cx="100.9" cy="223.8" r="1.53"/>
<circle cx="176.1" cy="223.8" r="2.87"/>
<circle cx="176.1" cy="223.8" r="1.53"/>
</g>
<!-- layer: Visible Narrow (ANSI) -->
<g fill="none" stroke="#000" stroke-width=".4">
<path d="M383.7 70.2l-2.3 1M387.2 73.3l-1.1 .6M387.2 73.2l-1.2 .7M486.7 130.6l2.1-1.1-2 1.4M487.9 124.8l-1.1 .7M490 131.6l-2.2 1M493.5 134.7l-1.1 .6M493.5 134.6l-1.2 .7M486.7 156l-.2 .1M487.1 159.3l-.7 .5M487.1 145.7l-.7 .4M487.1 147.8l-.7 .5"/>
<path d="M488.4 148.3l-.5 .3M488.4 146.2l-.5 .3M488.6 159.7l-.5 .3M489.3 154.6l-.7 .4M489.7 153.9l-.4 .2M487.1 166.6l-.7 .3M487.2 169.7l-.7 .4M487.2 171.3l-.3 .3M488.6 166.6l-.5 .3M488.8 169.2l-.7 .4M488.8 172.4l-.7 .4M489.5 173h-.1"/>
<path d="M489.8 168.4l-.4 .3M489.8 171.5l-.5 .3M489.8 161.5l-.5 .2M486.7 196.7l2.1-1.1-2 1.2M487.9 190.9l-1.1 .6"/>
</g>
<circle cx="489.6" cy="155.2" r=".19" fill="#000"/>
<!-- layer: Visible (ANSI) -->
<g fill="#000">
<circle cx="489.8" cy="171.9" r=".25"/>
<circle cx="493.6" cy="195.8" r=".25"/>
</g>
<!-- layer: Hidden Narrow (ANSI) -->
<g fill="none" stroke="#000" stroke-width=".4">
<path d="M274.8 198.4h.2M274.8 198.8h.2M274.8 199h.2M274.8 198.5h.2M274.8 194.1h.2M274.8 194.6h.2M274.8 195.8h.2M274.8 196h.2M274.9 185h.4M274.9 181.7l.4 .1M274.9 185.7l.4 .1M274.9 185.8h.4"/>
<path d="M274.9 181.9h.4M275.1 198.4h.2M275.1 198.8h.2M275.1 199h.2M275.1 198.5h.2M275.1 194.1h.2M275.1 194.6h.2M275.1 195.8h.2M275.1 196h.2M275.3 185.8l-.4 .1M275.7 185h.5h-.5M275.7 185.8h.5h-.5"/>
<path d="M275.7 185h.5M275.7 185.8h.5M276.2 181.8h-.5l.5 .1M274.8 207.3h.2M274.8 209.2h.2M274.8 209.9h.2M274.8 202.9h.2M274.8 203.1h.2M274.8 200.6h.2M274.8 200.7h.2M275.1 207.3h.2M275.1 209.2h.2"/>
<path d="M275.1 209.9h.2M275.1 202.9h.2M275.1 203.1h.2M275.1 200.6h.2M275.1 200.7h.2M274.9 221.4h.4l-.4 .1M274.9 225.4h.4M274.9 222.2h.4M275.3 225.4l-.4 .1h.4M275.7 225.4h.5h-.5M275.7 221.4h.5M275.7 222.2h.5"/>
<path d="M276.2 225.4h-.5"/>
</g>
<!-- layer: Border (ANSI) -->
<g fill="none" stroke="#000" stroke-width=".7">
<path d="M139.7 8.6v4.1M279.4 6.3v6.4l-2.2-3.8h4.4l-2.2 3.8 2.2-3.8M419.1 8.6v4.1M15 107.9h4M539.8 107.9h4M12.7 215.9h6.3l-3.8-2.2v4.4l3.8-2.2-3.8 2.2M546.1 215.9h-6.3l3.8-2.2v4.4l-3.8-2.2 3.8 2.2M15 323.8h4M539.8 323.8h4M19 419.1v-406.4h520.8v406.4h-520.8h520.8M139.7 419.1v4.1M419.1 419.1v4.1"/>
<path d="M281.6 422.9l-2.2-3.8 2.2 3.8h-4.4l2.2-3.8v6.3"/>
</g>
<!-- layer: Title (ANSI) -->
<g fill="none" stroke="#000" stroke-width=".4">
<path d="M389.8 355.6v63.5M412.7 355.6v63.5M339.7 365.1h73M339.7 374.6h73M412.7 371.3h127.1M339.7 384.2h73M339.7 393.7h73M339.7 412.7h200.1M339.7 403.2h73M412.7 400h127.1M425.4 400v12.7M441.2 412.7v6.4"/>
<path d="M450.8 400v12.7M488.9 412.7v6.4M527 400v12.7"/>
</g>
<path d="M339.7 355.6h200.1v63.5h-200.1z" fill="none" stroke="#000" stroke-width=".51"/>
<!-- layer: Dimension (ANSI) -->
<g fill="none" stroke="#000" stroke-width=".4">
<path d="M95.1 137.4l2.6-.5v1zM95.1 137.4h35.9M95.1 134.2v47.6M143 137.4h38.9M179.3 136.9l2.6 .5-2.6 .5zM181.9 134.2v47.6M100.9 147.7l2.5-.5v1zM100.9 147.7h28.8M100.9 144.5v31.5M106.7 158.1v21.8M141.7 147.7h34.4M164.5 158.1v21.8"/>
<path d="M173.5 147.2l2.6 .5-2.6 .5zM176.1 144.5v31.5M268.7 154.2h6.1M272.3 153.7l2.5 .5-2.5 .5zM274.8 151.1v30.7M276.2 158.2v23.6M280.1 154.2l2.5-.5v1zM280.1 154.2h5M280.1 151.1v29.6M57.7 177.7h41.6M60.9 177.7l.5 2.4h-1zM60.9 177.7v19.9"/>
<path d="M106.7 161.3l2.5-.5v1zM106.7 161.3h22.4M141.1 161.3h23.4M162.1 160.8l2.4 .5-2.4 .5zM269 161.4h5.8M272.3 160.9l2.5 .5-2.5 .5zM276.2 161.4l2.6-.5v1zM276.2 161.4h5M71.2 181.5h33.8M74.4 181.5l.5 2.5h-1zM74.4 181.5v19.5M83.8 183.4h9.7"/>
<path d="M86.9 183.4l.5 2.5h-1zM86.9 183.4v15.6M60.9 209.6v20M74.4 213v12.7M86.9 211v12.8M57.7 229.6h41.6M60.4 227.1h1l-.5 2.5zM71.2 225.7h33.8M73.9 223.3h1l-.5 2.4zM83.8 223.8h9.7M86.4 221.4h1l-.5 2.4z"/>
</g>
<g fill="#000">
<path d="M95.1 137.4l2.6-.5v1zM179.3 136.9l2.6 .5-2.6 .5zM100.9 147.7l2.5-.5v1zM173.5 147.2l2.6 .5-2.6 .5zM272.3 153.7l2.5 .5-2.5 .5zM280.1 154.2l2.5-.5v1zM106.7 161.3l2.5-.5v1zM162.1 160.8l2.4 .5-2.4 .5zM272.3 160.9l2.5 .5-2.5 .5zM276.2 161.4l2.6-.5v1zM60.9 177.7l.5 2.4h-1zM74.4 181.5l.5 2.5h-1z"/>
<path d="M86.9 183.4l.5 2.5h-1zM60.4 227.1h1l-.5 2.5zM73.9 223.3h1l-.5 2.4zM86.4 221.4h1l-.5 2.4z"/>
</g>
<!-- layer: Symbol (ANSI) -->
<path d="M221 160.5l-19.6 .2-23.8 22.8M179.1 181.4l.7 .8-2.2 1.3z" fill="none" stroke="#000" stroke-width=".4"/>
<path d="M179.1 181.4l.7 .8-2.2 1.3z" fill="#000"/>
<g font-size="8.7">
<text x="28.7" y="27.3">NOTES:</text>
<text x="28.7" y="37.7">1.</text>
<text x="47.8" y="37.7">PART TO BE POWDER COATED</text>
</g>
<g font-size="6.3">
<text x="440.2" y="223.2">ISO</text>
<text x="428.9" y="230.7">SCALE 2 : 1</text>
<text x="269.1" y="248.6">RIGHT</text>
<text x="128.3" y="253.7">FRONT</text>
<text x="261.9" y="256.2">SCALE 1 : 1</text>
<text x="121.7" y="261.3">SCALE 1 : 1</text>
<text x="413.5" y="388.6">ESP32 / SEN66 Case Top</text>
<text x="417.2" y="410.6">C</text>
<text x="451.6" y="410.7">Prototype Case Top 1</text>
</g>
<g font-size="4.3">
<text x="340.5" y="363.7">Obinna D / Alexander M</text>
<text x="390.5" y="363.7">7/16/2025</text>
<text x="452.4" y="365.1">Loisaida Ecolibrium 2025</text>
<text x="340.5" y="373.8">Paul Garrin</text>
<text x="390.5" y="373.2">7/16/2025</text>
<text x="340.5" y="392.2">Obinna D / Alexander M</text>
<text x="390.5" y="392.2">7/16/2025</text>
<text x="390.5" y="401.8">7/16/2025</text>
<text x="340.5" y="402.4">Paul Garrin</text>
</g>
<g font-size="4.2">
<text x="68.7" y="11.7">4</text>
<text x="208.4" y="11.7">3</text>
<text x="348.1" y="11.7">2</text>
<text x="487.8" y="11.7">1</text>
<text x="15.1" y="55.5">D</text>
<text x="540.9" y="55.5">D</text>
<text x="131.8" y="138.9">86.70</text>
<text x="130.6" y="149.2">75.18</text>
<text x="259.7" y="155.8">5.28</text>
<text x="15.2" y="163.4">C</text>
<text x="129.9" y="162.8">57.90</text>
<text x="221.7" y="162.1">Ø3.07</text>
<text x="260.2" y="162.9">1.44</text>
<text x="541" y="163.4">C</text>
<text x="62.4" y="208.9" transform="rotate(-90 62.4 208.9)">51.94</text>
<text x="75.9" y="212.2" transform="rotate(-90 75.9 212.2)">44.26</text>
<text x="88.5" y="210.2" transform="rotate(-90 88.5 210.2)">40.42</text>
<text x="15.3" y="271.4">B</text>
<text x="541.1" y="271.4">B</text>
<text x="15.2" y="379.3">A</text>
<text x="541" y="379.3">A</text>
<text x="431.7" y="418.3">1 : 1</text>
<text x="501.3" y="418.3">1</text>
<text x="511.8" y="418.3">1</text>
<text x="68.7" y="423.2">4</text>
<text x="208.4" y="423.2">3</text>
<text x="348.1" y="423.2">2</text>
<text x="487.8" y="423.2">1</text>
</g>
<g font-size="3.5">
<text x="340.5" y="358.9">DRAWN</text>
<text x="340.5" y="368.5">CHECKED</text>
<text x="413.5" y="374.6">TITLE</text>
<text x="340.5" y="378">QA</text>
<text x="340.5" y="387.5">MFG</text>
<text x="340.5" y="397.1">APPROVED</text>
<text x="415.5" y="403.4">SIZE</text>
<text x="451.6" y="403.4">DWG NO</text>
<text x="530.3" y="403.4">REV</text>
<text x="413.5" y="416.1">SCALE</text>
<text x="489.7" y="418.3">SHEET</text>
<text x="506.2" y="418.3">OF</text>
</g>
</svg>
